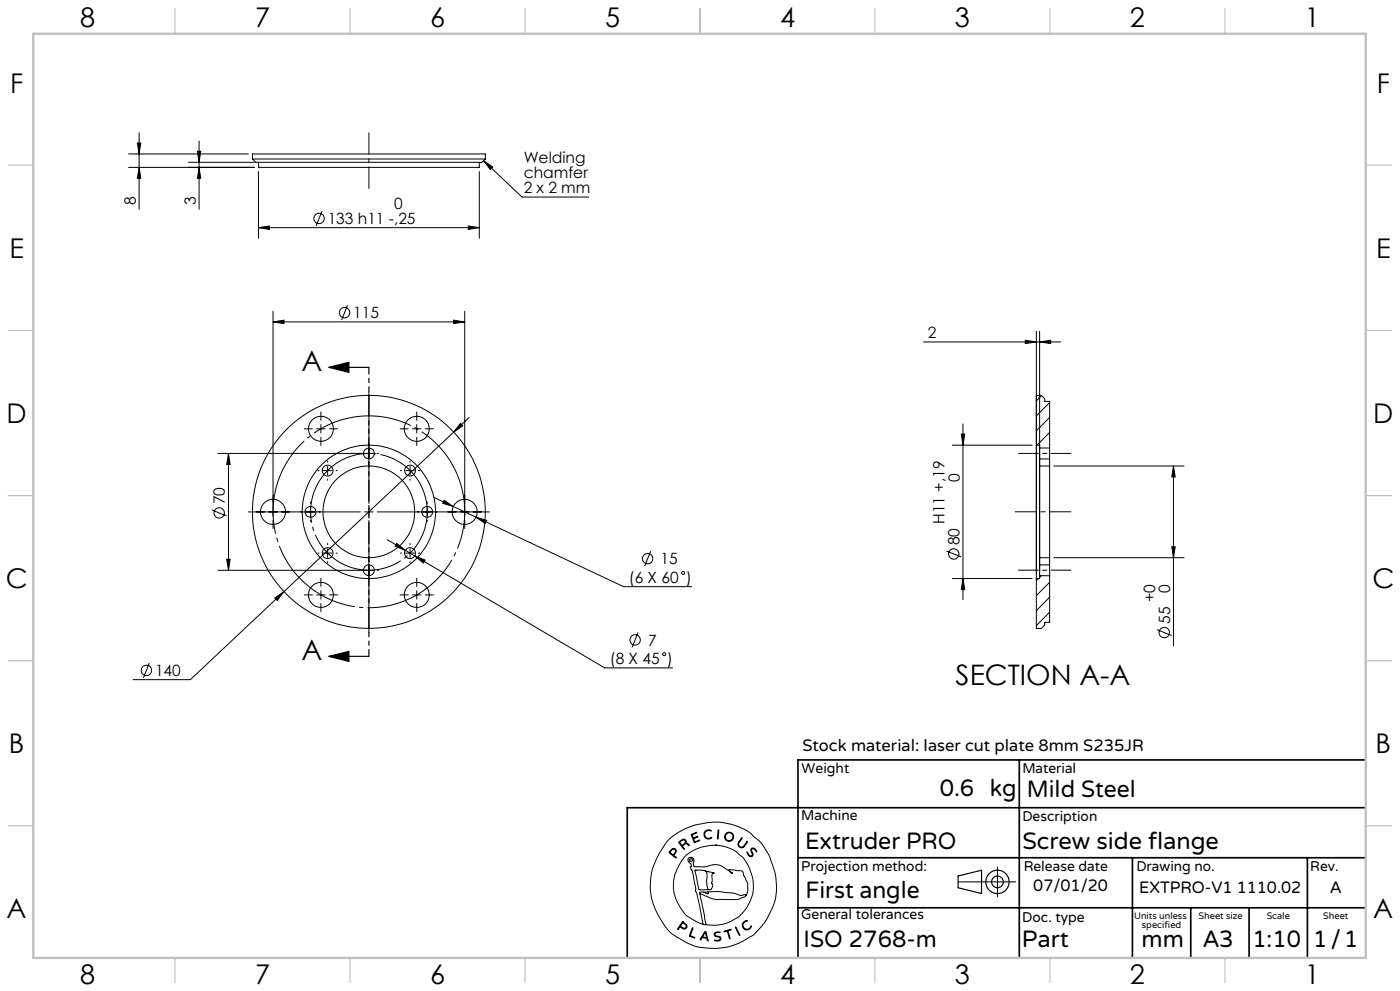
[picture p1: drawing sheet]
<svg xmlns="http://www.w3.org/2000/svg" width="420mm" height="297mm" viewBox="0 0 420 297" stroke-linecap="round" stroke-linejoin="round" font-family="sans-serif">
<g fill="none" stroke="#000" stroke-width=".3">
<path d="M41.7 39.8v22.9M38.6 50.2h37.7M38.6 46.1h35.9M41.2 42.9h1l-.5 3.2zM41.7 50.2l.5 3.2h-1zM56.6 48.6h19.7M59.2 45.3h1l-.5 3.3zM59.7 42.3v20.4M59.7 50.2l.5 3.2h-1zM75.7 47.7l1 .9h67.9l1-.9M75.7 47.7h69.9M75.7 47.7v-1.6h69.9v1.6"/>
<path d="M77.5 48.6v1.6h66.3v-1.6M77.5 51.4v20M143.8 51.4v20M145.1 48.2l11.5 10.9h20M145.1 48.2l2.7 1.9-.7 .7zM77.5 68.2l3.3-.5v1.1zM77.5 68.2h66.3M96.6 63.2l-1.8 4.5M140.5 67.7l3.3 .5-3.3 .6zM81.9 96.5l3.3-.5v1zM81.9 93.3v61.4M81.9 96.5h57.5"/>
<path d="M104.2 91.5l-1.7 4.4M136.1 96l3.3 .5-3.3 .5zM139.4 93.3v61.4M310.9 99.3v72.8M311.9 99.3v72M110.7 117.2v33.7M277.1 102.5h41.1M307.6 102l3.3 .5-3.3 .5zM310.9 118.5h1.5l1 1v.8h1.5v14M311.9 102.5l3.3-.5v1zM312.5 118.6l-1.6 1.6M68.5 135.9l.5 3.3h-1z"/>
<path d="M68.5 135.9v35M91.3 128.5h2.4M95 128.5h2.5M96.3 123.5v2.5M96.3 127.2v2.6M96.3 131.1v2.4M98.3 138.1v.4M98.3 139.8v2.5M98.8 128.5h2.5M111.9 135.9h-46.5M113.2 135.9h.4M120 128.5h2.5"/>
<path d="M123 138.1v.4M123 139.8v2.5M123.8 128.5h2.5M125 123.5v2.5M125 127.2v2.6M125 131.1v2.4M127.6 128.5h2.4M136.1 129.5l-79 74.2h-17.2M138.1 126.9l.8 .7-2.8 1.9zM140.7 125.1l-4.6 4.4M285.7 133.4h23.9M288.4 130.1h1l-.5 3.3z"/>
<path d="M288.9 127.1v52.6M311.9 133.4h-1v40M314.9 120.6l-4 4M314.9 125.1l-4 4M314.9 129.6l-3.8 3.8M314.9 134.3h-3v3.2h3M314.9 134.3v3.2M314.9 139.7h-3v27.4h3M314.9 139.7v27.4M314.9 137.5v2.2M316.2 139.7h39M352 139.7v53.9"/>
<path d="M352 139.7l.6 3.2h-1.1zM63.5 152.8l4.5 1.8M74.5 153.4h33.6M81.9 156v2.4M93.2 150.5v.4M93.2 152.1v2.6M93.2 156v.3M95.4 141h.3M97 141h2.6M98.3 143.6v.3M100.8 141h.4M109.4 153.4h2.5"/>
<path d="M110.7 152.1v2.6M110.7 156v33.6M113.2 153.4h33.7M120.1 141h.4M121.7 141h2.6M123 143.6v.3M125.6 141h.3M128.2 150.5v.4M128.2 152.1v2.6M128.2 156v.3M130.2 149.1l5.8 2.7M133.2 149.9l2.8 1.9-3.2-1z"/>
<path d="M136 151.8l51.1 24h20.4M139.4 156v2.4M142.8 155l3.2 1-.4 .9zM68 167.6h1l-.5 3.3zM82.4 179.2l2.8-1.9-2.1 2.6zM91.3 178.3h2.4M95 178.3h2.5M95.4 165.8h.3M96.3 173.3v2.5M96.3 177v2.6M97 165.8h2.6M98.3 162.9v.3"/>
<path d="M98.3 164.5v2.5M98.3 168.3v.4M98.8 178.3h2.5M100.8 165.8h.4M111.9 170.9h-46.5M113.2 170.9h.4M116.2 161.7l5.4 3.3M119 162.8l2.6 2.2-3.1-1.3zM120 178.3h2.5M120.1 165.8h.4M121.6 165l2.8 1.6M121.7 165.8h2.6"/>
<path d="M123 162.9v.3M123 164.5v2.5M123 168.3v.4M123.8 178.3h2.5M124.4 166.6l3.1 1.2-.5 .9zM124.4 166.6l57 33.6h20.4M125 173.3v2.5M125 177v2.6M125.6 165.8h.3M127.6 178.3h2.4M195.2 165.2l-1.8 4.4M283.9 165.1l4.5 1.8"/>
<path d="M285.7 173.4h23.9M288.9 173.4l.5 3.3h-1zM311.5 173.4l-.6 .6M311.9 172.5v.9h-1M311.9 172.5h3M312.4 172.5l-.5 .5M314.9 174.5l-4 4M314.9 179l-4 4M314.9 169.3h-3v3.2M314.9 169.3v3.2M314.9 172.5v14h-1.5v.8l-1 1h-1.5v-14.9M314.9 167.1v2.2"/>
<path d="M316.2 167.1h39M351.5 163.9h1.1l-.6 3.2zM44.8 198.7l-1.8 4.4M96.3 180.8v2.5M125 180.8v2.5M191.4 189.5l-1.7 4.5M314.9 183.5l-4 4M347.1 188.7l4.4 1.8M200.8 251.4l2.7-2 4.4-2 4.6-.9 3.1-.1 4 .7 3.1 1.2 2.1 1.1 3 2.6 1.3 1.7 1.9 3.3 1.6 4.9 .3 3.5-.1 3-.6 2.4-2.2 4.7-1.7 2.3a16.7 16.7 0 0 1-6.5 4.8l-3.3 1.2-3.3 .4-6.2-.5-3.5-1.4-3.7-2.3-1.2-1-1.3-1.8-2-3.1-1.3-3.2-.8-3.6-.1-2.7 .5-3.8 1.3-3.3 2.5-4.4zM201.4 254.6l.7-.4 .6 .3 .2 .4-.2 .7a.7 .7 0 0 0-.3 1l.4 .4v.2l-1.6-1.3a.52 .52 0 0 1-.4-.4 .52 .52 0 0 1 .4-.6zM201.6 254.7l.3-.2 .6 .2 .2 .5-.3 .5a.58 .58 0 0 1-.6 .4 .58 .58 0 0 1-.6-.4l-.1-.4zM203.7 252.3l.9-.7 .8-.1 .4 .4v.7l.6 .3 .4 .5-.9-.5-.5 .1a.65 .65 0 0 0-.6 .6 .65 .65 0 0 0 .4 .7l-.1 .2z"/>
<path d="M203.9 252.4l1.2-.7 .5 .5-.1 .5-.9 .7zM207.4 250.1l1.7-.6-1 .5a.54 .54 0 0 0-.3 .8 .54 .54 0 0 0 .8 .1l.8-.2-.9 .5a.59 .59 0 0 0-.4 .5 .59 .59 0 0 0 .3 .5l1.6-.4-1.6 .8zM211.5 249.1l.9-.4 .9 .1v.2l-.9-.1-.6 .2-.3 .5-.1 .7 .7 .9h.7l.6-.2a.58 .58 0 0 1-.9 .5l-.7-.2-.6-.8v-.8zM214.7 253.3h.1M214.7 253.3l3 .5 2.2 .8 1.1 .7 2.3 2.2 1.3 2.2 1.1 3.2 .3 2.6-.1 1.9-.5 1.9-1.2 2.4-2.6 3.1-2.5 1.4-1.9 .7-2.8 .4-2.5-.2M214.7 253.3l-4.1 .6-3.6 1.5-1.7 1.5-2.1 3.3-1 2.7-.2 2.6 .1 1.5 .9 3 2.4 3.8a15.1 15.1 0 0 0 5.6 3.2M215.5 248.7l-.1 2.7h-.2zM222.4 251.1h.2v.2l-1 1.6 .1 .5 .7 .5a2.81 2.81 0 0 0 1.7-1.7l.1 .3-1.2 1.5-.5 .1-.6-.2-.4-.5-.1-.6zM224.1 255.4l.7 .9 .6 .2 .3-.2-.5-1.5 .3-.6h.8l.7 1-.1 .2-.7-1h-.6l-.1 .4 .4 1.5-.5 .4-.9-.3zM299.2 259.8v9M204.6 276.4l.2-.1 .5 .3 .7 .5 .1 .5-.5 .8-.8-.1a.66 .66 0 0 0-.8-.4 .66 .66 0 0 0-.5 .6h-.2zM204.7 276.8l.2-.2 .3 .2 .7 .7-.3 .7-.6-.1a.64 .64 0 0 1-.7-.8z"/>
<path d="M204.8 276.3h.1M204.9 276.6h.1M207.7 278.2l.1-.1a.54 .54 0 0 1-.2 .9l-.3 .9a.5 .5 0 0 0-.1 .6 .5 .5 0 0 0 .6 .2l.6 .4-1.6-.6zM208.5 260.8h2.4l2.5 .6 .8 .4a.32 .32 0 0 0-.4-.1 .32 .32 0 0 0-.2 .4l.1 2-.2 .6 .4 .4v.4l-.5 .9-.4 .3h-2.6a.78 .78 0 0 1-.8-.2 .78 .78 0 0 1-.2-.9zM208.6 260.8h.1M210 267.8l1.9 9.3M210 267.8l3.5 1.5 1.5 .3h6.1l2.3-.8 .4-.4M211 277l.8 .1M211 267.3l-1 .1v.4M211.3 260.9a2.51 2.51 0 0 1 .7 3.1l.1 1.6a.64 .64 0 0 1 .1 1h-.1M211.4 279.3l.3-.1 .3 .9 .4 1.9-.2-.1a.86 .86 0 0 0-1.2-.8l-.4-.1-.6 .7zM211.5 279.6h.1"/>
<path d="M211.5 279.6l.4 1.3h-.4a.45 .45 0 0 1-.6-.2 .45 .45 0 0 1 .3-.6zM211.8 277.1h.1M212.2 261.2h.1M212.5 267.3l3.5-.1 4.3 .5 1.7 .7 1.7-.3M212.5 267.3v.6l-1.5-.6M212.5 267.3h-1.5M214.4 279.6l.7-.3 .9 .1-1.1 .1-.4 .6 .3 .4 1.3 .3 .2 .4-.2 .5-.7 .3-1-.1 1.4-.1 .3-.4-.3-.5-1.4-.5zM217.2 279.1l2.1-.6-.1 .2-.8 .3 .6 2.4-.8-2.4zM220.6 277.8l.4 .4 .9 2.1zM223 276.4l.6-.4 .6-.1-.9 .5-.3 .5v.8l.4 .5 .5 .3 .6-.1 .9-.8-.3 .6-.9 .5-1-.3-.5-.9v-.6zM223.7 268.1l.1 .3M223.8 268.4l.5-1.3v-2.2l-1.3-2.6-.1-.9-.3-.4-4-.3 1.1 1.1-3.1-2.2-1.5-.5h-1.1l-2.7 .7-3-.1-.3-.9 .1-1.2-.3-.5-.6-.2-.7 .3-.1 .6 1 1.3-.2 1.1 .5 .7 .9 4.9a.67 .67 0 0 1 0 1l.4 .6 .8 3.6 1.2 6"/>
<path d="M287.4 264.3h17.3"/>
<circle cx="95.7" cy="65.5" r="1.55"/>
<circle cx="103.4" cy="93.7" r="1.56"/>
<circle cx="96.3" cy="128.5" r="3.7"/>
<circle cx="110.7" cy="135.9" r="1.62"/>
<circle cx="125" cy="128.5" r="3.7"/>
<circle cx="65.7" cy="153.7" r="1.55"/>
<circle cx="81.9" cy="153.4" r="3.7"/>
<circle cx="93.1" cy="153.4" r="1.63"/>
<circle cx="98.3" cy="141" r="1.63"/>
<circle cx="110.6" cy="153.4" r="13.7"/>
<circle cx="110.7" cy="153.4" r="34.9"/>
<circle cx="110.7" cy="153.4" r="20"/>
<circle cx="123" cy="141" r="1.63"/>
<circle cx="128.2" cy="153.4" r="1.62"/>
<circle cx="139.4" cy="153.4" r="3.7"/>
<circle cx="96.3" cy="178.3" r="3.8"/>
<circle cx="98.3" cy="165.8" r="1.63"/>
<circle cx="110.7" cy="170.9" r="1.62"/>
<circle cx="123" cy="165.8" r="1.63"/>
<circle cx="125" cy="178.3" r="3.8"/>
<circle cx="194.3" cy="167.4" r="1.56"/>
<circle cx="205" cy="171.7" r=".44"/>
<circle cx="286.1" cy="166" r="1.55"/>
<circle cx="190.5" cy="191.8" r="1.56"/>
<circle cx="199.3" cy="196.1" r=".44"/>
<circle cx="349.3" cy="189.6" r="1.55"/>
<circle cx="43.9" cy="200.9" r="1.56"/>
<circle cx="207.3" cy="257.8" r=".45"/>
<circle cx="218.7" cy="250.8" r="1.39"/>
<circle cx="218.7" cy="250.7" r="1.16"/>
</g>
<g fill="none" stroke="#000" stroke-width=".35">
<path d="M98.6 110.1l6.1-1.5v3zM98.6 110.1h12.1M98.6 196.7l6.1-1.5v3zM98.6 196.7h12.1M287.4 262.5l7.1-1.7v7l-7.1-1.7z"/>
<circle cx="299.2" cy="264.3" r="3.5"/>
<circle cx="299.2" cy="264.3" r="1.75"/>
</g>
<path d="M127.4 148.3a17.5 17.5 0 0 0-29.3-7.1 17.5 17.5 0 0 0 7.9 29 17.5 17.5 0 0 0 21.7-20.8l-.3-1.1" fill="none" stroke="#000" stroke-width=".3" stroke-dasharray="30.5 1.3 1.3 1.3" stroke-dashoffset="11.7" stroke-linecap="butt"/>
<path d="M138.2 145a28.8 28.8 0 0 0-48.2-11.6 28.8 28.8 0 0 0 13.2 47.8 28.8 28.8 0 0 0 35.4-34.8l-.4-1.4" fill="none" stroke="#000" stroke-width=".3" stroke-dasharray="30.5 1.3 1.3 1.3" stroke-dashoffset="10.6" stroke-linecap="butt"/>
<path d="M110.7 39.8v16.7M304.6 153.4h16.7" fill="none" stroke="#000" stroke-width=".3" stroke-dasharray="30.5 1.3 1.3 1.3" stroke-dashoffset="24"/>
<path d="M305.6 135.9h15.7M305.6 170.9h15.7" fill="none" stroke="#000" stroke-width=".3" stroke-dasharray="30.5 1.3 1.3 1.3" stroke-dashoffset="24.5"/>
<path d="M110.7 110.1v86.6" fill="none" stroke="#000" stroke-width=".35" stroke-dasharray="6.3 1.3 1.3 1.3 1.3 1.3" stroke-dashoffset="4.3"/>
<path d="M305.8 227.7v59.2M409.7 227.7h-170.3v59.2M239.4 257.1h170.3M339.7 257.1v29.9M392.2 257.1v29.8M409.7 242.1h-221.5v45M239.4 272.1h170.3M357.2 272.1v14.8M374.7 272.1v14.8" fill="none" stroke="#000" stroke-width=".5"/>
<g fill="none" stroke="#c0c0c0" stroke-width=".35">
<path d="M52.5 2.5v7.5M105 2.5v7.5M157.5 2.5v7.5M210 2.5v7.5M262.5 2.5v7.5M315 2.5v7.5M367.5 2.5v7.5M2.5 49.5h7.5M410 49.5h7.5M2.5 99h7.5M410 99h7.5M2.5 148.5h7.5"/>
<path d="M410 148.5h7.5M2.5 198h7.5M410 198h7.5M2.5 247.5h7.5M410 247.5h7.5M52.5 287v7.5M105 287v7.5M157.5 287v7.5M210 287v7.5M262.5 287v7.5M315 287v7.5M367.5 287v7.5"/>
</g>
<path d="M10 10.1h399.7v277h-399.7z" fill="none" stroke="#c0c0c0" stroke-width=".7"/>
<g fill="#000">
<path d="M145.1 48.2l2.7 1.9-.7 .7z"/>
<path d="M59.2 45.3h1l-.5 3.3zM59.7 50.2l.5 3.2h-1zM41.2 42.9h1l-.5 3.2zM41.7 50.2l.5 3.2h-1z"/>
<path d="M140.5 67.7l3.3 .5-3.3 .6zM77.5 68.2l3.3-.5v1.1z"/>
<path d="M98.6 110.1l6.1-1.5v3zM98.6 196.7l6.1-1.5v3z"/>
<path d="M307.6 102l3.3 .5-3.3 .5zM311.9 102.5l3.3-.5v1z"/>
<path d="M68 167.6h1l-.5 3.3zM68.5 135.9l.5 3.3h-1z"/>
<path d="M119 162.8l-.5 .9 3.1 1.3zM124.4 166.6l2.6 2.1 .5-.9zM133.2 149.9l-.4 .9 3.2 1zM142.8 155l2.8 1.9 .4-.9zM138.1 126.9l-2 2.6 2.8-1.9zM82.4 179.2l.7 .7 2.1-2.6zM81.9 96.5l3.3-.5v1zM136.1 96l3.3 .5-3.3 .5z"/>
<path d="M288.9 173.4l.5 3.3h-1zM288.4 130.1h1l-.5 3.3zM351.5 163.9h1.1l-.6 3.2zM352 139.7l.6 3.2h-1.1z"/>
</g>
<g font-size="8.5">
<text x="90.4" y="111.3">A</text>
<text x="90.4" y="197.9">A</text>
<text x="286.7" y="205.2">SECTION A-A</text>
</g>
<g font-size="8.1">
<text x="24" y="8">8</text>
<text x="76.5" y="8">7</text>
<text x="129" y="8">6</text>
<text x="181.5" y="8">5</text>
<text x="234" y="8">4</text>
<text x="286.5" y="8">3</text>
<text x="339" y="8">2</text>
<text x="391.5" y="8">1</text>
<text x="3" y="27.7">F</text>
<text x="413" y="27.7">F</text>
<text x="2.8" y="77.2">E</text>
<text x="412.8" y="77.2">E</text>
<text x="2" y="126.7">D</text>
<text x="412" y="126.7">D</text>
<text x="1.7" y="176.2">C</text>
<text x="411.7" y="176.2">C</text>
<text x="2.7" y="225.7">B</text>
<text x="412.7" y="225.7">B</text>
<text x="2" y="275.2">A</text>
<text x="412" y="275.2">A</text>
<text x="24" y="295">8</text>
<text x="76.5" y="295">7</text>
<text x="129" y="295">6</text>
<text x="181.5" y="295">5</text>
<text x="234" y="295">4</text>
<text x="286.5" y="295">3</text>
<text x="339" y="295">2</text>
<text x="391.5" y="295">1</text>
</g>
<g font-size="7.1">
<text x="281.9" y="238.5">0.6 kg</text>
<text x="308" y="239">Mild Steel</text>
<text x="241.5" y="254.4">Extruder PRO</text>
<text x="306.7" y="254.4">Screw side flange</text>
<text x="241.6" y="269.2">First angle</text>
<text x="241.1" y="283.7">ISO 2768-m</text>
<text x="306.6" y="283.9">Part</text>
<text x="342.5" y="283.9">mm</text>
<text x="360.9" y="283.8">A3</text>
<text x="375.7" y="283.9">1:10</text>
<text x="393.9" y="283.9">1/1</text>
</g>
<g font-size="4.9">
<text x="240.7" y="225.2">Stock material: laser cut plate 8mm S235JR</text>
<text x="310" y="267.1">07/01/20</text>
<text x="341.7" y="267.6">EXTPRO-V1 1110.02</text>
<text x="399" y="267.6">A</text>
</g>
<g font-size="4.7">
<text x="157.1" y="48.9">Welding</text>
<text x="157.1" y="53.5">chamfer</text>
<text x="157.1" y="58">2 x 2 mm</text>
<text x="40.7" y="61.4" transform="rotate(-90 40.7 61.4)">8</text>
<text x="58.7" y="61.4" transform="rotate(-90 58.7 61.4)">3</text>
<text x="118.2" y="62.7">0</text>
<text x="98.3" y="67.2">133 h11 -,25</text>
<text x="106" y="95.4">115</text>
<text x="278.4" y="101.4">2</text>
<text x="287.9" y="144.5" transform="rotate(-90 287.9 144.5)">0</text>
<text x="67.5" y="151.1" transform="rotate(-90 67.5 151.1)">70</text>
<text x="283.4" y="157" transform="rotate(-90 283.4 157)">H11 +,19</text>
<text x="287.9" y="163.4" transform="rotate(-90 287.9 163.4)">80</text>
<text x="198.2" y="169.1">15</text>
<text x="188.7" y="174.7">(6 X 60 )</text>
<text x="351.1" y="177.7" transform="rotate(-90 351.1 177.7)">0</text>
<text x="346.5" y="180.5" transform="rotate(-90 346.5 180.5)">+0</text>
<text x="351" y="187" transform="rotate(-90 351 187)">55</text>
<text x="194.4" y="193.5">7</text>
<text x="46.5" y="202.6">140</text>
<text x="183" y="199.1">(8 X 45 )</text>
</g>
<g font-size="4.2">
<text x="240.5" y="231.7">Weight</text>
<text x="306.7" y="231.7">Material</text>
<text x="240.4" y="245.9">Machine</text>
<text x="306.7" y="246.1">Description</text>
<text x="240.4" y="261.1">Projection method:</text>
<text x="307.1" y="261">Release date</text>
<text x="340.9" y="261">Drawing no.</text>
<text x="393.1" y="261">Rev.</text>
<text x="240.4" y="275.6">General tolerances</text>
<text x="306.7" y="276.3">Doc. type</text>
</g>
<g font-size="2.8">
<text x="340.2" y="275.3">Units unless</text>
<text x="359.6" y="275.3">Sheet size</text>
<text x="380" y="275.3">Scale</text>
<text x="396.9" y="275.3">Sheet</text>
<text x="342.6" y="278.2">specified</text>
</g>
</svg>
